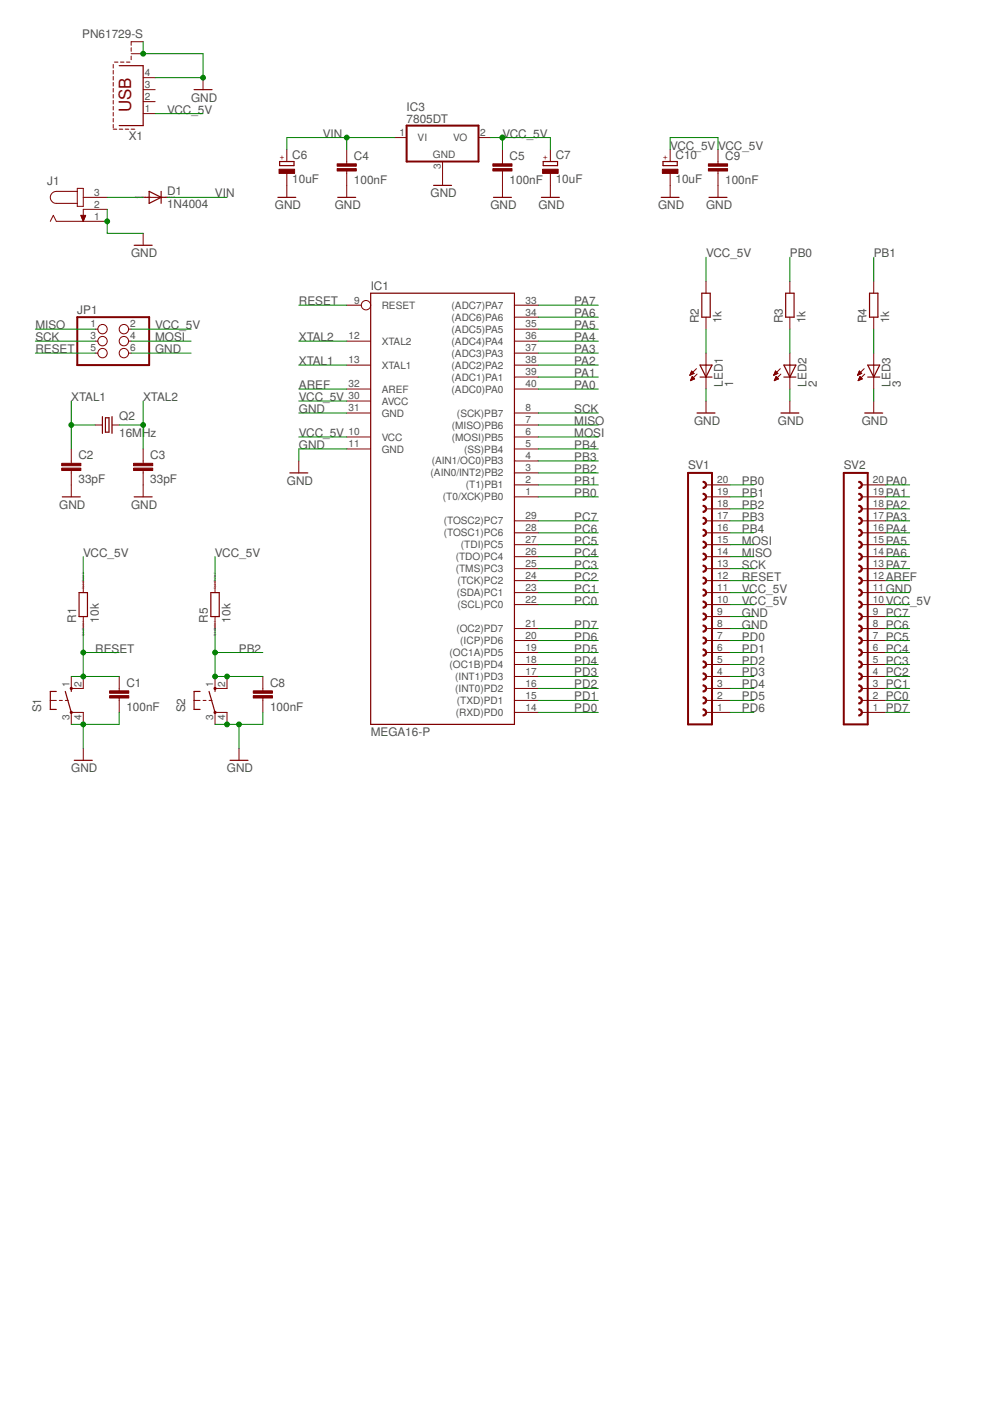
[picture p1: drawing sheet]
<svg xmlns="http://www.w3.org/2000/svg" width="210mm" height="297mm" viewBox="0 0 210 297" stroke-linecap="round" stroke-linejoin="round" font-family="sans-serif">
<g fill="none" stroke="#800000" stroke-width=".25">
<path d="M25.3 13.9h5.1v12.7h-5.1M41.1 19h3.9M59.3 34.2h3v.9h-3zM91.9 39.3h3.8M115.2 34.2h3v.9h-3zM140.6 34.2h3v.9h-3zM28.4 52h3.9M31.6 40.6l2.6 1.2-2.6 1.3zM34.2 40.6v2.5M58.9 41.8h3.8M71.6 41.8h3.8M104.6 41.8h3.8"/>
<path d="M114.8 41.8h3.8M140.2 41.8h3.8M150.3 41.8h3.8M78.6 62.2h30.5v91.4h-30.5zM148.4 77.4h2.6l-1.3 2.5zM148.4 79.9h2.6M148.8 62.2h1.8v5h-1.8zM166.2 79.9h2.5M166.2 77.4h2.5l-1.2 2.5zM166.6 62.2h1.8v5h-1.8zM184 79.9h2.5M184 77.4h2.5l-1.2 2.5z"/>
<path d="M184.4 62.2h1.7v5h-1.7zM21.7 88.3v3.6M22.4 88.6h.7v3h-.7zM23.7 88.3v3.6M147.8 87.6h3.8M165.6 87.6h3.8M183.3 87.6h3.9M13.2 105.3h3.8M28.4 105.3h3.9M61.4 100.3h3.9M16.8 125.6h1.7v5.1h-1.7zM44.7 125.6h1.8v5.1h-1.8z"/>
<path d="M11.9 146.6h-1.2v3.8h1.2M13.8 146.6l1.3 4.4M15.1 146v.6M42.4 146.6h-1.3v3.8h1.3M44.3 146.6l1.3 4.4M45.6 146v.6M15.7 161.2h3.9M48.8 161.2h3.8"/>
</g>
<g fill="none" stroke="#800000" stroke-width=".21">
<path d="M24 13.7v.7M24 14.9v.8M24 16.2v.8M24 17.5v.7M24 18.8v.7M24.3 13.2h.7M25.5 13.2h.8M26.8 13.2h.8M27.8 10.1v.8M27.8 11.9v.8M27.8 11.4h2.6M30.4 8.8h-2.6v.8"/>
<path d="M30.4 19h2.5M30.4 16.5h2.5M43.1 16.5v2.5M16.4 39.9h1.3v3.9h-1.3zM24 20v.8M24 21.3v.8M24 22.6v.7M24 23.8v.8M24 25.1v.8M24 26.4v.7M24 27.4h.8M25.3 27.4h.7"/>
<path d="M26.5 27.4h.8M27.8 27.4h.8M30.4 24.1h2.5M30.4 21.5h2.5M60.8 31.7v2.5M60.8 36.8v5M73.5 31.7v3M73.5 36.3v5.5M83.7 29.2h2.5M93.8 34.2v5.1M101.5 29.2h2.5M106.5 31.7v3"/>
<path d="M106.5 36.3v5.5M116.7 31.7v2.5M116.7 36.8v5M142.1 31.7v2.5M142.1 36.8v5M152.2 31.7v3M152.2 36.3v5.5M10.7 46.9l.6-1.2 .6 1.2h10.8M16.4 40.6h-4.5a1.27 1.27 0 0 0-1.2 1.2 1.27 1.27 0 0 0 1.2 1.3h4.5M17.1 45.7h1.1l-.5 1.2zM17.2 45.8h.9M17.2 45.9h.9"/>
<path d="M17.3 46h.7M17.3 46.1h.7M17.4 46.2h.5M17.4 46.4h.5M17.5 46.5h.3M17.5 46.6h.3M17.6 46.7h.1M17.6 46.8h.1M17.7 41.8h5M22.7 44.4h-5v2.5M30.4 49.5v2.5M30.4 41.8h5"/>
<path d="M149.7 59.6v2.6M167.5 59.6v2.6M185.3 59.6v2.6M20.2 69.8h.5M20.2 72.3h.5M20.2 74.9h.5M27.2 69.8h.6M27.2 72.3h.6M27.2 74.9h.6M73.5 64.7h3.1M73.5 72.3h5.1M73.5 77.4h5.1"/>
<path d="M109.1 64.7h5.1M109.1 67.2h5.1M109.1 69.8h5.1M109.1 72.3h5.1M109.1 74.9h5.1M109.1 77.4h5.1M109.1 79.9h5.1M146.3 79.5h.1M146.3 79.4h.3M146.4 79.3h.5M146.4 79.2h.8M146.5 79.1h.5"/>
<path d="M146.5 78.9h.4M146.6 78.8h.2M146.6 78.7l-.3 .9M146.6 78.7l.6 .5-.9 .4M146.6 78.7h.1M146.7 79.9h.2M146.8 79.8l.5 .5-.9 .4zM147.7 78.2l-1.4 1.4M147.8 79.3l-1.4 1.4M149.7 67.2v2.6M149.7 74.9v7.6M164.1 79.5h.1"/>
<path d="M164.1 79.4h.3M164.2 79.3h.5M164.2 79.2h.7M164.3 79.1h.5M164.3 78.9h.4M164.4 78.8h.1M164.4 78.7h.1M164.4 78.7l-.4 .9M164.4 78.7l.5 .5-.9 .4M164.5 79.9h.1M164.5 79.8l.6 .5-.9 .4zM165.4 78.2l-1.4 1.4"/>
<path d="M165.6 79.3l-1.4 1.4M167.5 67.2v2.6M167.5 74.9v7.6M181.8 79.5h.1M181.9 79.4h.3M181.9 79.3h.6M182 79.2h.7M182.1 79.1h.5M182.1 78.9h.4M182.1 78.8h.2M182.2 78.7h.1M182.2 78.7l-.4 .9"/>
<path d="M182.2 78.7l.5 .5-.9 .4M182.3 79.9h.1M182.3 79.8l.5 .5-.9 .4zM183.2 78.2l-1.4 1.4M183.3 79.3l-1.4 1.4M185.3 67.2v2.6M185.3 74.9v7.6M15.1 95.2v3M15.1 99.8v5.5M20.2 90.1h1.5M23.7 90.1h1.6M30.4 95.2v3"/>
<path d="M30.4 99.8v5.5M63.4 97.7v2.6M73.5 82.5h5.1M73.5 87.6h5.1M73.5 92.6h5.1M73.5 95.2h5.1M73.5 85h5.1M109.1 82.5h5.1M109.1 87.6h5.1M109.1 90.1h5.1M109.1 92.6h5.1M109.1 95.2h5.1"/>
<path d="M109.1 97.7h5.1M146.4 80.6h.2M146.5 80.5h.4M146.5 80.4h.7M146.6 80.3h.6M146.6 80.1h.5M146.7 80h.3M149.7 85v2.6M164.2 80.6h.2M164.3 80.5h.4M164.3 80.4h.7M164.4 80.3h.6"/>
<path d="M164.4 80.1h.5M164.5 80h.2M167.5 85v2.6M182 80.6h.2M182 80.5h.4M182.1 80.4h.6M182.1 80.3h.7M182.2 80.1h.4M182.2 80h.3M185.3 85v2.6M109.1 100.3h5.1M109.1 102.8h5.1"/>
<path d="M109.1 105.3h5.1M109.1 110.4h5.1M109.1 113h5.1M109.1 115.5h5.1M109.1 118h5.1M149.7 102.8h5.1M149.7 105.3h5.1M149.7 110.4h5.1M149.7 113h5.1M149.7 115.5h5.1M149.7 118h5.1M149.7 107.9h5.1"/>
<path d="M182.7 102.8h5.1M182.7 105.3h5.1M182.7 110.4h5.1M182.7 113h5.1M182.7 115.5h5.1M182.7 118h5.1M182.7 107.9h5.1M17.7 123.1v2.5M17.7 130.7v2.6M45.6 123.1v2.5M45.6 130.7v2.6M109.1 120.6h5.1"/>
<path d="M109.1 123.1h5.1M109.1 125.6h5.1M109.1 128.2h5.1M109.1 138.3h5.1M109.1 135.8h5.1M109.1 133.3h5.1M149.7 120.6h5.1M149.7 123.1h5.1M149.7 125.6h5.1M149.7 128.2h5.1M149.7 138.3h5.1M149.7 135.8h5.1"/>
<path d="M149.7 133.3h5.1M149.7 130.7h5.1M182.7 120.6h5.1M182.7 123.1h5.1M182.7 125.6h5.1M182.7 128.2h5.1M182.7 138.3h5.1M182.7 135.8h5.1M182.7 133.3h5.1M182.7 130.7h5.1M10.7 148.5h1.2M12.6 148.5h.6"/>
<path d="M13.8 148.5h.7M15.1 153.6v-2.6h2.6v2.6M15.1 143.4v2.6h2.6v-2.6M17.7 158.7v2.5M25.3 143.4v3.1M25.3 148v3M41.1 148.5h1.3M43.1 148.5h.6M44.3 148.5h.7M45.6 153.6v-2.6h2.5v2.6M45.6 143.4v2.6h2.5v-2.6M50.7 158.7v2.5"/>
<path d="M55.7 143.4v3.1M55.7 148v3M109.1 151h5.1M109.1 148.5h5.1M109.1 146h5.1M109.1 143.4h5.1M109.1 140.9h5.1M149.7 151h5.1M149.7 148.5h5.1M149.7 146h5.1M149.7 143.4h5.1M149.7 140.9h5.1"/>
<path d="M182.7 151h5.1M182.7 148.5h5.1M182.7 146h5.1M182.7 143.4h5.1M182.7 140.9h5.1"/>
<circle cx="21.7" cy="72.3" r=".99"/>
<circle cx="21.7" cy="74.9" r=".99"/>
<circle cx="21.7" cy="69.8" r=".99"/>
<circle cx="26.3" cy="74.9" r=".99"/>
<circle cx="26.3" cy="69.8" r=".99"/>
<circle cx="26.3" cy="72.3" r=".99"/>
<circle cx="77.6" cy="64.7" r=".99"/>
</g>
<g fill="none" stroke="#800000" stroke-width=".42">
<path d="M86.2 26.6h15.3v7.6h-15.3zM16.4 67.2h15.2v10.2h-15.2zM145.9 100.3h5.1v53.3h-5.1zM178.9 100.3h5.1v53.3h-5.1z"/>
<circle cx="15.1" cy="146" r=".13"/>
<circle cx="15.1" cy="151" r=".13"/>
<circle cx="45.6" cy="151" r=".13"/>
<circle cx="45.6" cy="146" r=".13"/>
</g>
<g fill="#800000" stroke="#800000" stroke-width=".21">
<path d="M23.2 147.5h4.1v.5h-4.1z"/>
<path d="M23.2 146.5h4.1v.5h-4.1z"/>
<path d="M13.1 99.3h4v.5h-4z"/>
<path d="M13.1 98.2h4v.5h-4z"/>
<path d="M28.3 99.3h4.1v.5h-4.1z"/>
<path d="M28.3 98.2h4.1v.5h-4.1z"/>
<path d="M71.5 35.8h4v.5h-4z"/>
<path d="M71.5 34.7h4v.5h-4z"/>
<path d="M104.5 35.8h4.1v.5h-4.1z"/>
<path d="M104.5 34.7h4.1v.5h-4.1z"/>
<path d="M59.2 35.9h3.3v.9h-3.3z"/>
<path d="M115 35.9h3.3v.9h-3.3z"/>
<path d="M53.7 147.5h4.1v.5h-4.1z"/>
<path d="M53.7 146.5h4.1v.5h-4.1z"/>
<path d="M150.2 35.8h4.1v.5h-4.1z"/>
<path d="M150.2 34.7h4.1v.5h-4.1z"/>
<path d="M140.4 35.9h3.3v.9h-3.3z"/>
</g>
<g fill="#800000" stroke="#800000" stroke-width=".21">
<path d="M149.1 145.2a.76 .76 0 0 1 .7 .8 .76 .76 0 0 1-.7 .7v-.2a.51 .51 0 0 0 .5-.5 .51 .51 0 0 0-.5-.5z" fill-rule="evenodd"/>
<path d="M149.1 147.7a.76 .76 0 0 1 .7 .8 .76 .76 0 0 1-.7 .8v-.3a.51 .51 0 0 0 .5-.5 .51 .51 0 0 0-.5-.5z" fill-rule="evenodd"/>
<path d="M149.1 150.3a.76 .76 0 0 1 .7 .7 .76 .76 0 0 1-.7 .8v-.2a.51 .51 0 0 0 .5-.6 .51 .51 0 0 0-.5-.5z" fill-rule="evenodd"/>
<path d="M149.1 140.1a.76 .76 0 0 1 .7 .8 .76 .76 0 0 1-.7 .7v-.2a.51 .51 0 0 0 .5-.5 .51 .51 0 0 0-.5-.5z" fill-rule="evenodd"/>
<path d="M149.1 142.7a.76 .76 0 0 1 .7 .7 .76 .76 0 0 1-.7 .8v-.3a.51 .51 0 0 0 .5-.5 .51 .51 0 0 0-.5-.5z" fill-rule="evenodd"/>
<path d="M149.1 132.5a.76 .76 0 0 1 .7 .8 .76 .76 0 0 1-.7 .7v-.2a.51 .51 0 0 0 .5-.5 .51 .51 0 0 0-.5-.5z" fill-rule="evenodd"/>
<path d="M149.1 135a.76 .76 0 0 1 .7 .8 .76 .76 0 0 1-.7 .8v-.3a.51 .51 0 0 0 .5-.5 .51 .51 0 0 0-.5-.5z" fill-rule="evenodd"/>
<path d="M149.1 137.6a.76 .76 0 0 1 .7 .7 .76 .76 0 0 1-.7 .8v-.2a.51 .51 0 0 0 .5-.6 .51 .51 0 0 0-.5-.5z" fill-rule="evenodd"/>
<path d="M149.1 127.4a.76 .76 0 0 1 .7 .8 .76 .76 0 0 1-.7 .7v-.2a.51 .51 0 0 0 .5-.5 .51 .51 0 0 0-.5-.5z" fill-rule="evenodd"/>
<path d="M149.1 130a.76 .76 0 0 1 .7 .7 .76 .76 0 0 1-.7 .8v-.3a.51 .51 0 0 0 .5-.5 .51 .51 0 0 0-.5-.5z" fill-rule="evenodd"/>
<path d="M149.1 119.8a.76 .76 0 0 1 .7 .8 .76 .76 0 0 1-.7 .7v-.2a.51 .51 0 0 0 .5-.5 .51 .51 0 0 0-.5-.5z" fill-rule="evenodd"/>
<path d="M149.1 122.3a.76 .76 0 0 1 .7 .8 .76 .76 0 0 1-.7 .8v-.3a.51 .51 0 0 0 .5-.5 .51 .51 0 0 0-.5-.5z" fill-rule="evenodd"/>
<path d="M149.1 124.9a.76 .76 0 0 1 .7 .7 .76 .76 0 0 1-.7 .8v-.2a.51 .51 0 0 0 .5-.6 .51 .51 0 0 0-.5-.5z" fill-rule="evenodd"/>
<path d="M149.1 114.7a.76 .76 0 0 1 .7 .8 .76 .76 0 0 1-.7 .7v-.2a.51 .51 0 0 0 .5-.5 .51 .51 0 0 0-.5-.5z" fill-rule="evenodd"/>
<path d="M149.1 117.3a.76 .76 0 0 1 .7 .7 .76 .76 0 0 1-.7 .8v-.3a.51 .51 0 0 0 .5-.5 .51 .51 0 0 0-.5-.5z" fill-rule="evenodd"/>
<path d="M149.1 107.1a.76 .76 0 0 1 .7 .8 .76 .76 0 0 1-.7 .7v-.2a.51 .51 0 0 0 .5-.5 .51 .51 0 0 0-.5-.5z" fill-rule="evenodd"/>
<path d="M149.1 109.7a.76 .76 0 0 1 .7 .7 .76 .76 0 0 1-.7 .8v-.3a.51 .51 0 0 0 .5-.5 .51 .51 0 0 0-.5-.5z" fill-rule="evenodd"/>
<path d="M149.1 112.2a.76 .76 0 0 1 .7 .8 .76 .76 0 0 1-.7 .7v-.2a.51 .51 0 0 0 .5-.5 .51 .51 0 0 0-.5-.5z" fill-rule="evenodd"/>
<path d="M149.1 102a.76 .76 0 0 1 .7 .8 .76 .76 0 0 1-.7 .8v-.3a.51 .51 0 0 0 .5-.5 .51 .51 0 0 0-.5-.5z" fill-rule="evenodd"/>
<path d="M149.1 104.6a.76 .76 0 0 1 .7 .7 .76 .76 0 0 1-.7 .8v-.2a.51 .51 0 0 0 .5-.6 .51 .51 0 0 0-.5-.5z" fill-rule="evenodd"/>
<path d="M182.1 145.2a.76 .76 0 0 1 .7 .8 .76 .76 0 0 1-.7 .7v-.2a.51 .51 0 0 0 .5-.5 .51 .51 0 0 0-.5-.5z" fill-rule="evenodd"/>
<path d="M182.1 147.7a.76 .76 0 0 1 .7 .8 .76 .76 0 0 1-.7 .8v-.3a.51 .51 0 0 0 .5-.5 .51 .51 0 0 0-.5-.5z" fill-rule="evenodd"/>
<path d="M182.1 150.3a.76 .76 0 0 1 .7 .7 .76 .76 0 0 1-.7 .8v-.2a.51 .51 0 0 0 .5-.6 .51 .51 0 0 0-.5-.5z" fill-rule="evenodd"/>
<path d="M182.1 140.1a.76 .76 0 0 1 .7 .8 .76 .76 0 0 1-.7 .7v-.2a.51 .51 0 0 0 .5-.5 .51 .51 0 0 0-.5-.5z" fill-rule="evenodd"/>
<path d="M182.1 142.7a.76 .76 0 0 1 .7 .7 .76 .76 0 0 1-.7 .8v-.3a.51 .51 0 0 0 .5-.5 .51 .51 0 0 0-.5-.5z" fill-rule="evenodd"/>
<path d="M182.1 132.5a.76 .76 0 0 1 .7 .8 .76 .76 0 0 1-.7 .7v-.2a.51 .51 0 0 0 .5-.5 .51 .51 0 0 0-.5-.5z" fill-rule="evenodd"/>
<path d="M182.1 135a.76 .76 0 0 1 .7 .8 .76 .76 0 0 1-.7 .8v-.3a.51 .51 0 0 0 .5-.5 .51 .51 0 0 0-.5-.5z" fill-rule="evenodd"/>
<path d="M182.1 137.6a.76 .76 0 0 1 .7 .7 .76 .76 0 0 1-.7 .8v-.2a.51 .51 0 0 0 .5-.6 .51 .51 0 0 0-.5-.5z" fill-rule="evenodd"/>
<path d="M182.1 127.4a.76 .76 0 0 1 .7 .8 .76 .76 0 0 1-.7 .7v-.2a.51 .51 0 0 0 .5-.5 .51 .51 0 0 0-.5-.5z" fill-rule="evenodd"/>
<path d="M182.1 130a.76 .76 0 0 1 .7 .7 .76 .76 0 0 1-.7 .8v-.3a.51 .51 0 0 0 .5-.5 .51 .51 0 0 0-.5-.5z" fill-rule="evenodd"/>
<path d="M182.1 119.8a.76 .76 0 0 1 .7 .8 .76 .76 0 0 1-.7 .7v-.2a.51 .51 0 0 0 .5-.5 .51 .51 0 0 0-.5-.5z" fill-rule="evenodd"/>
<path d="M182.1 122.3a.76 .76 0 0 1 .7 .8 .76 .76 0 0 1-.7 .8v-.3a.51 .51 0 0 0 .5-.5 .51 .51 0 0 0-.5-.5z" fill-rule="evenodd"/>
<path d="M182.1 124.9a.76 .76 0 0 1 .7 .7 .76 .76 0 0 1-.7 .8v-.2a.51 .51 0 0 0 .5-.6 .51 .51 0 0 0-.5-.5z" fill-rule="evenodd"/>
<path d="M182.1 114.7a.76 .76 0 0 1 .7 .8 .76 .76 0 0 1-.7 .7v-.2a.51 .51 0 0 0 .5-.5 .51 .51 0 0 0-.5-.5z" fill-rule="evenodd"/>
<path d="M182.1 117.3a.76 .76 0 0 1 .7 .7 .76 .76 0 0 1-.7 .8v-.3a.51 .51 0 0 0 .5-.5 .51 .51 0 0 0-.5-.5z" fill-rule="evenodd"/>
<path d="M182.1 107.1a.76 .76 0 0 1 .7 .8 .76 .76 0 0 1-.7 .7v-.2a.51 .51 0 0 0 .5-.5 .51 .51 0 0 0-.5-.5z" fill-rule="evenodd"/>
<path d="M182.1 109.7a.76 .76 0 0 1 .7 .7 .76 .76 0 0 1-.7 .8v-.3a.51 .51 0 0 0 .5-.5 .51 .51 0 0 0-.5-.5z" fill-rule="evenodd"/>
<path d="M182.1 112.2a.76 .76 0 0 1 .7 .8 .76 .76 0 0 1-.7 .7v-.2a.51 .51 0 0 0 .5-.5 .51 .51 0 0 0-.5-.5z" fill-rule="evenodd"/>
<path d="M182.1 102a.76 .76 0 0 1 .7 .8 .76 .76 0 0 1-.7 .8v-.3a.51 .51 0 0 0 .5-.5 .51 .51 0 0 0-.5-.5z" fill-rule="evenodd"/>
<path d="M182.1 104.6a.76 .76 0 0 1 .7 .7 .76 .76 0 0 1-.7 .8v-.2a.51 .51 0 0 0 .5-.6 .51 .51 0 0 0-.5-.5z" fill-rule="evenodd"/>
</g>
<g fill="none" stroke="#008000" stroke-width=".21">
<path d="M30.4 8.8v2.6h12.7v5.1h-10.2M32.9 24.1h10.2M73.5 29.2v2.5M83.7 29.2h-22.9v2.5M104 29.2h12.7v2.5M106.5 29.2v2.5M142.1 31.7v-2.5h10.1v2.5M22.7 44.4v5.1h7.7M22.7 41.8h7.7M35.4 41.8h12.7M149.7 54.5v5.1M167.5 54.5v5.1"/>
<path d="M185.3 54.5v5.1M7.5 69.8h12.7M7.5 72.3h12.7M7.5 74.9h12.7M27.8 69.8h12.7M27.8 72.3h12.7M27.8 74.9h12.7M63.4 72.3h10.1M63.4 64.7h10.1M63.4 77.4h10.1M114.2 69.8h12.7M114.2 72.3h12.7"/>
<path d="M114.2 74.9h12.7M114.2 64.7h12.7M114.2 77.4h12.7M114.2 79.9h12.7M114.2 67.2h12.7M149.7 69.8v5.1M167.5 69.8v5.1M185.3 69.8v5.1M15.1 90.1h5.1M15.1 85v10.2M25.3 90.1h5.1M30.4 85v10.2"/>
<path d="M63.4 87.6h10.1M63.4 92.6h10.1M63.4 85h10.1M63.4 82.5h10.1M73.5 95.2h-10.1v2.5M114.2 90.1h12.7M114.2 87.6h12.7M114.2 92.6h12.7M114.2 95.2h12.7M114.2 97.7h12.7M114.2 82.5h12.7M149.7 82.5v2.5"/>
<path d="M167.5 82.5v2.5M185.3 82.5v2.5M17.7 118v5.1M45.6 118v5.1M114.2 118h12.7M114.2 115.5h12.7M114.2 102.8h12.7M114.2 105.3h12.7M114.2 100.3h12.7M114.2 110.4h12.7M114.2 113h12.7M154.8 118h5.1"/>
<path d="M154.8 115.5h5.1M154.8 102.8h5.1M154.8 105.3h5.1M154.8 107.9h5.1M154.8 110.4h5.1M154.8 113h5.1M187.8 118h5.1M187.8 115.5h5.1M187.8 102.8h5.1M187.8 105.3h5.1M187.8 107.9h5.1M187.8 110.4h5.1"/>
<path d="M187.8 113h5.1M17.7 133.3v10.1M17.7 138.3h7.6M45.6 133.3v10.1h10.1M45.6 138.3h10.1M114.2 120.6h12.7M114.2 138.3h12.7M114.2 123.1h12.7M114.2 128.2h12.7M114.2 125.6h12.7M114.2 133.3h12.7M114.2 135.8h12.7"/>
<path d="M154.8 120.6h5.1M154.8 138.3h5.1M154.8 123.1h5.1M154.8 128.2h5.1M154.8 125.6h5.1M154.8 130.7h5.1M154.8 133.3h5.1M154.8 135.8h5.1M187.8 120.6h5.1M187.8 138.3h5.1M187.8 123.1h5.1M187.8 128.2h5.1"/>
<path d="M187.8 125.6h5.1M187.8 130.7h5.1M187.8 133.3h5.1M187.8 135.8h5.1M15.1 143.4h10.2M17.7 153.6v5.1M25.3 151v2.6h-10.2M50.7 153.6v5.1M55.7 151v2.6h-10.1M114.2 143.4h12.7M114.2 151h12.7M114.2 148.5h12.7"/>
<path d="M114.2 140.9h12.7M114.2 146h12.7M154.8 143.4h5.1M154.8 151h5.1M154.8 148.5h5.1M154.8 140.9h5.1M154.8 146h5.1M187.8 143.4h5.1M187.8 151h5.1M187.8 148.5h5.1M187.8 140.9h5.1M187.8 146h5.1"/>
</g>
<g fill="#008000" stroke="#008000" stroke-width=".21">
<circle cx="17.7" cy="143.4" r=".51"/>
<circle cx="17.7" cy="138.3" r=".51"/>
<circle cx="106.5" cy="29.2" r=".51"/>
<circle cx="17.7" cy="153.6" r=".51"/>
<circle cx="50.7" cy="153.6" r=".51"/>
<circle cx="48.1" cy="153.6" r=".51"/>
<circle cx="22.7" cy="46.9" r=".51"/>
<circle cx="30.4" cy="11.4" r=".51"/>
<circle cx="43.1" cy="16.5" r=".51"/>
<circle cx="15.1" cy="90.1" r=".51"/>
<circle cx="30.4" cy="90.1" r=".51"/>
<circle cx="73.5" cy="29.2" r=".51"/>
<circle cx="45.6" cy="143.4" r=".51"/>
<circle cx="45.6" cy="138.3" r=".51"/>
<circle cx="48.1" cy="143.4" r=".51"/>
</g>
<text font-size="3.6" fill="#800000" x="27.8" y="23.8" transform="rotate(-90 27.8 23.8)">USB</text>
<g font-size="2.5" fill="#505050">
<text x="17.4" y="8.1">PN61729-S</text>
<text x="40.5" y="21.5">GND</text>
<text x="86.2" y="23.4">IC3</text>
<text x="27.3" y="29.7">X1</text>
<text x="35.4" y="24.1">VCC_5V</text>
<text x="68.4" y="29.2">VIN</text>
<text x="86.2" y="26">7805DT</text>
<text x="106.5" y="29.2">VCC_5V</text>
<text x="62" y="33.8">C6</text>
<text x="75" y="33.9">C4</text>
<text x="108.1" y="33.9">C5</text>
<text x="117.8" y="33.8">C7</text>
<text x="142.1" y="31.7">VCC_5V</text>
<text x="143.2" y="33.8">C10</text>
<text x="152.2" y="31.7">VCC_5V</text>
<text x="153.8" y="33.9">C9</text>
<text x="10" y="39.3">J1</text>
<text x="35.4" y="41.4">D1</text>
<text x="45.6" y="41.9">VIN</text>
<text x="62" y="38.8">10uF</text>
<text x="75" y="38.9">100nF</text>
<text x="91.3" y="41.9">GND</text>
<text x="108.1" y="38.9">100nF</text>
<text x="117.8" y="38.8">10uF</text>
<text x="143.2" y="38.8">10uF</text>
<text x="153.8" y="38.9">100nF</text>
<text x="35.4" y="44.2">1N4004</text>
<text x="58.3" y="44.4">GND</text>
<text x="71" y="44.4">GND</text>
<text x="104" y="44.4">GND</text>
<text x="114.1" y="44.4">GND</text>
<text x="139.5" y="44.4">GND</text>
<text x="149.7" y="44.4">GND</text>
<text x="27.8" y="54.6">GND</text>
<text x="149.7" y="54.6">VCC_5V</text>
<text x="167.5" y="54.6">PB0</text>
<text x="185.3" y="54.6">PB1</text>
<text x="63.4" y="64.7">RESET</text>
<text x="78.6" y="61.4">IC1</text>
<text x="121.8" y="64.7">PA7</text>
<text x="7.5" y="69.8">MISO</text>
<text x="16.4" y="66.6">JP1</text>
<text x="32.9" y="69.8">VCC_5V</text>
<text x="121.8" y="69.8">PA5</text>
<text x="121.8" y="67.2">PA6</text>
<text x="148.2" y="68.5" transform="rotate(-90 148.2 68.5)">R2</text>
<text x="153" y="68.5" transform="rotate(-90 153 68.5)">1k</text>
<text x="166" y="68.5" transform="rotate(-90 166 68.5)">R3</text>
<text x="170.8" y="68.5" transform="rotate(-90 170.8 68.5)">1k</text>
<text x="183.8" y="68.5" transform="rotate(-90 183.8 68.5)">R4</text>
<text x="188.6" y="68.5" transform="rotate(-90 188.6 68.5)">1k</text>
<text x="7.5" y="72.3">SCK</text>
<text x="7.5" y="74.9">RESET</text>
<text x="32.9" y="72.3">MOSI</text>
<text x="32.9" y="74.9">GND</text>
<text x="63.4" y="77.4">XTAL1</text>
<text x="63.4" y="72.3">XTAL2</text>
<text x="121.8" y="72.3">PA4</text>
<text x="121.8" y="74.9">PA3</text>
<text x="121.8" y="77.4">PA2</text>
<text x="63.4" y="82.5">AREF</text>
<text x="121.8" y="82.5">PA0</text>
<text x="121.8" y="79.9">PA1</text>
<text x="153.3" y="82" transform="rotate(-90 153.3 82)">LED1</text>
<text x="155.4" y="82" transform="rotate(-90 155.4 82)">1</text>
<text x="171" y="82" transform="rotate(-90 171 82)">LED2</text>
<text x="173.2" y="82" transform="rotate(-90 173.2 82)">2</text>
<text x="188.8" y="82" transform="rotate(-90 188.8 82)">LED3</text>
<text x="191" y="82" transform="rotate(-90 191 82)">3</text>
<text x="15.1" y="85">XTAL1</text>
<text x="25.3" y="89.1">Q2</text>
<text x="30.3" y="85">XTAL2</text>
<text x="63.4" y="85">VCC_5V</text>
<text x="63.4" y="87.6">GND</text>
<text x="121.8" y="87.6">SCK</text>
<text x="25.3" y="92.6">16MHz</text>
<text x="63.4" y="92.6">VCC_5V</text>
<text x="63.4" y="95.2">GND</text>
<text x="121.8" y="90.1">MISO</text>
<text x="121.8" y="92.6">MOSI</text>
<text x="121.8" y="95.2">PB4</text>
<text x="147.2" y="90.1">GND</text>
<text x="164.9" y="90.1">GND</text>
<text x="182.7" y="90.1">GND</text>
<text x="16.6" y="97.3">C2</text>
<text x="31.9" y="97.3">C3</text>
<text x="121.8" y="100.3">PB2</text>
<text x="121.8" y="97.7">PB3</text>
<text x="145.9" y="99.5">SV1</text>
<text x="178.9" y="99.5">SV2</text>
<text x="12.6" y="107.9">GND</text>
<text x="16.6" y="102.4">33pF</text>
<text x="27.8" y="107.9">GND</text>
<text x="31.9" y="102.4">33pF</text>
<text x="60.8" y="102.8">GND</text>
<text x="121.8" y="105.3">PB0</text>
<text x="121.8" y="102.8">PB1</text>
<text x="157.3" y="102.8">PB0</text>
<text x="157.3" y="105.3">PB1</text>
<text x="157.3" y="107.9">PB2</text>
<text x="187.8" y="102.8">PA0</text>
<text x="187.8" y="107.9">PA2</text>
<text x="187.8" y="105.3">PA1</text>
<text x="121.8" y="113">PC6</text>
<text x="121.8" y="110.4">PC7</text>
<text x="157.3" y="110.4">PB3</text>
<text x="157.3" y="113">PB4</text>
<text x="187.8" y="113">PA4</text>
<text x="187.8" y="110.4">PA3</text>
<text x="17.7" y="118">VCC_5V</text>
<text x="45.6" y="118">VCC_5V</text>
<text x="121.8" y="118">PC4</text>
<text x="121.8" y="115.5">PC5</text>
<text x="157.3" y="118">MISO</text>
<text x="157.3" y="115.5">MOSI</text>
<text x="187.8" y="115.5">PA5</text>
<text x="187.8" y="118">PA6</text>
<text x="121.8" y="125.7">PC1</text>
<text x="121.8" y="123.1">PC2</text>
<text x="121.8" y="120.6">PC3</text>
<text x="157.3" y="120.6">SCK</text>
<text x="157.3" y="123.1">RESET</text>
<text x="157.3" y="125.7">VCC_5V</text>
<text x="187.8" y="125.7">GND</text>
<text x="187.8" y="123.1">AREF</text>
<text x="187.8" y="120.6">PA7</text>
<text x="121.8" y="128.2">PC0</text>
<text x="157.3" y="128.2">VCC_5V</text>
<text x="157.3" y="130.7">GND</text>
<text x="187.8" y="128.2">VCC_5V</text>
<text x="187.8" y="130.7">PC7</text>
<text x="16.2" y="132" transform="rotate(-90 16.2 132)">R1</text>
<text x="21" y="132" transform="rotate(-90 21 132)">10k</text>
<text x="44.1" y="132" transform="rotate(-90 44.1 132)">R5</text>
<text x="48.9" y="132" transform="rotate(-90 48.9 132)">10k</text>
<text x="121.8" y="135.8">PD6</text>
<text x="121.8" y="133.3">PD7</text>
<text x="157.3" y="133.3">GND</text>
<text x="157.3" y="135.8">PD0</text>
<text x="187.8" y="135.8">PC5</text>
<text x="187.8" y="133.3">PC6</text>
<text x="20.2" y="138.3">RESET</text>
<text x="50.7" y="138.3">PB2</text>
<text x="121.8" y="143.4">PD3</text>
<text x="121.8" y="140.9">PD4</text>
<text x="121.8" y="138.3">PD5</text>
<text x="157.3" y="138.3">PD1</text>
<text x="157.3" y="140.9">PD2</text>
<text x="157.3" y="143.4">PD3</text>
<text x="187.8" y="143.4">PC2</text>
<text x="187.8" y="140.9">PC3</text>
<text x="187.8" y="138.3">PC4</text>
<text x="26.8" y="145.6">C1</text>
<text x="57.3" y="145.6">C8</text>
<text x="121.8" y="148.5">PD1</text>
<text x="121.8" y="146">PD2</text>
<text x="157.3" y="146">PD4</text>
<text x="157.3" y="148.5">PD5</text>
<text x="187.8" y="148.5">PC0</text>
<text x="187.8" y="146">PC1</text>
<text x="8.8" y="151" transform="rotate(-90 8.8 151)">S1</text>
<text x="26.8" y="150.7">100nF</text>
<text x="39.2" y="151" transform="rotate(-90 39.2 151)">S2</text>
<text x="57.3" y="150.7">100nF</text>
<text x="121.8" y="151">PD0</text>
<text x="157.3" y="151">PD6</text>
<text x="187.8" y="151">PD7</text>
<text x="78.6" y="156.1">MEGA16-P</text>
<text x="15.1" y="163.7">GND</text>
<text x="48.1" y="163.7">GND</text>
</g>
<g font-size="2.1" fill="#505050">
<text x="30.7" y="16.1">4</text>
<text x="30.7" y="23.7">1</text>
<text x="30.7" y="21.2">2</text>
<text x="30.7" y="18.6">3</text>
<text x="84.7" y="28.8">1</text>
<text x="88.6" y="29.9">VI</text>
<text x="96.1" y="29.9">VO</text>
<text x="101.8" y="28.8">2</text>
<text x="91.8" y="33.5">GND</text>
<text x="93.5" y="35.8" transform="rotate(-90 93.5 35.8)">3</text>
<text x="20" y="41.5">3</text>
<text x="20" y="44">2</text>
<text x="20" y="46.6">1</text>
<text x="75.1" y="64.4">9</text>
<text x="80.9" y="65.5">RESET</text>
<text x="95.7" y="65.5">(ADC7)PA7</text>
<text x="111.4" y="64.4">33</text>
<text x="19.2" y="69.4">1</text>
<text x="19.2" y="72">3</text>
<text x="27.6" y="69.4">2</text>
<text x="27.6" y="72">4</text>
<text x="73.9" y="72">12</text>
<text x="95.7" y="68">(ADC6)PA6</text>
<text x="95.7" y="70.5">(ADC5)PA5</text>
<text x="111.4" y="66.9">34</text>
<text x="111.4" y="69.4">35</text>
<text x="111.4" y="72">36</text>
<text x="19.2" y="74.5">5</text>
<text x="27.6" y="74.5">6</text>
<text x="73.9" y="77.1">13</text>
<text x="80.9" y="73.1">XTAL2</text>
<text x="95.7" y="73.1">(ADC4)PA4</text>
<text x="95.7" y="75.6">(ADC3)PA3</text>
<text x="111.4" y="74.5">37</text>
<text x="111.4" y="77.1">38</text>
<text x="73.9" y="82.1">32</text>
<text x="80.9" y="83.2">AREF</text>
<text x="80.9" y="78.2">XTAL1</text>
<text x="95.7" y="78.2">(ADC2)PA2</text>
<text x="95.7" y="80.7">(ADC1)PA1</text>
<text x="95.7" y="83.2">(ADC0)PA0</text>
<text x="111.4" y="79.6">39</text>
<text x="111.4" y="82.1">40</text>
<text x="73.9" y="87.2">31</text>
<text x="73.9" y="84.7">30</text>
<text x="80.9" y="88.3">GND</text>
<text x="80.9" y="85.8">AVCC</text>
<text x="96.9" y="88.3">(SCK)PB7</text>
<text x="111.4" y="87.2">8</text>
<text x="111.4" y="89.7">7</text>
<text x="73.9" y="92.3">10</text>
<text x="73.9" y="94.8">11</text>
<text x="80.9" y="93.4">VCC</text>
<text x="80.9" y="95.9">GND</text>
<text x="95.8" y="90.9">(MISO)PB6</text>
<text x="95.8" y="93.4">(MOSI)PB5</text>
<text x="98.4" y="95.9">(SS)PB4</text>
<text x="111.4" y="92.3">6</text>
<text x="111.4" y="94.8">5</text>
<text x="91.3" y="101">(AIN0/INT2)PB2</text>
<text x="91.5" y="98.5">(AIN1/OC0)PB3</text>
<text x="111.4" y="97.4">4</text>
<text x="111.4" y="99.9">3</text>
<text x="93.9" y="106.1">(T0/XCK)PB0</text>
<text x="98.8" y="103.6">(T1)PB1</text>
<text x="111.4" y="102.4">2</text>
<text x="111.4" y="105">1</text>
<text x="152" y="107.5">18</text>
<text x="152" y="105">19</text>
<text x="152" y="102.4">20</text>
<text x="185" y="107.5">18</text>
<text x="185" y="105">19</text>
<text x="185" y="102.4">20</text>
<text x="94.1" y="111.2">(TOSC2)PC7</text>
<text x="94.1" y="113.7">(TOSC1)PC6</text>
<text x="111.4" y="110.1">29</text>
<text x="111.4" y="112.6">28</text>
<text x="152" y="112.6">16</text>
<text x="152" y="110.1">17</text>
<text x="185" y="112.6">16</text>
<text x="185" y="110.1">17</text>
<text x="96.6" y="118.8">(TDO)PC4</text>
<text x="97.7" y="116.3">(TDI)PC5</text>
<text x="111.4" y="115.1">27</text>
<text x="111.4" y="117.7">26</text>
<text x="152" y="117.7">14</text>
<text x="152" y="115.1">15</text>
<text x="185" y="117.7">14</text>
<text x="185" y="115.1">15</text>
<text x="96.6" y="121.3">(TMS)PC3</text>
<text x="97" y="123.9">(TCK)PC2</text>
<text x="111.4" y="120.2">25</text>
<text x="111.4" y="122.8">24</text>
<text x="111.4" y="125.3">23</text>
<text x="152" y="125.3">11</text>
<text x="152" y="122.8">12</text>
<text x="152" y="120.2">13</text>
<text x="185" y="125.3">11</text>
<text x="185" y="122.8">12</text>
<text x="185" y="120.2">13</text>
<text x="96.8" y="126.4">(SDA)PC1</text>
<text x="97" y="129">(SCL)PC0</text>
<text x="111.4" y="127.8">22</text>
<text x="152" y="130.4">9</text>
<text x="152" y="127.8">10</text>
<text x="185" y="130.4">9</text>
<text x="185" y="127.8">10</text>
<text x="96.8" y="134">(OC2)PD7</text>
<text x="97.6" y="136.6">(ICP)PD6</text>
<text x="111.4" y="138">19</text>
<text x="111.4" y="135.5">20</text>
<text x="111.4" y="132.9">21</text>
<text x="152" y="138">6</text>
<text x="152" y="135.5">7</text>
<text x="152" y="132.9">8</text>
<text x="185" y="138">6</text>
<text x="185" y="135.5">7</text>
<text x="185" y="132.9">8</text>
<text x="95.3" y="141.7">(OC1B)PD4</text>
<text x="95.3" y="139.1">(OC1A)PD5</text>
<text x="111.4" y="143.1">17</text>
<text x="111.4" y="140.5">18</text>
<text x="152" y="143.1">4</text>
<text x="152" y="140.5">5</text>
<text x="185" y="143.1">4</text>
<text x="185" y="140.5">5</text>
<text x="14.8" y="145.6" transform="rotate(-90 14.8 145.6)">1</text>
<text x="17.3" y="145.6" transform="rotate(-90 17.3 145.6)">2</text>
<text x="45.2" y="145.6" transform="rotate(-90 45.2 145.6)">1</text>
<text x="47.8" y="145.6" transform="rotate(-90 47.8 145.6)">2</text>
<text x="96.5" y="146.7">(INT0)PD2</text>
<text x="96.5" y="144.2">(INT1)PD3</text>
<text x="96.9" y="149.3">(TXD)PD1</text>
<text x="111.4" y="148.2">15</text>
<text x="111.4" y="145.6">16</text>
<text x="152" y="148.2">2</text>
<text x="152" y="145.6">3</text>
<text x="185" y="148.2">2</text>
<text x="185" y="145.6">3</text>
<text x="14.8" y="152.6" transform="rotate(-90 14.8 152.6)">3</text>
<text x="17.3" y="152.6" transform="rotate(-90 17.3 152.6)">4</text>
<text x="45.2" y="152.6" transform="rotate(-90 45.2 152.6)">3</text>
<text x="47.8" y="152.6" transform="rotate(-90 47.8 152.6)">4</text>
<text x="96.6" y="151.8">(RXD)PD0</text>
<text x="111.4" y="150.7">14</text>
<text x="152" y="150.7">1</text>
<text x="185" y="150.7">1</text>
</g>
<g font-size="1.8" fill="#800000">
<text x="60.2" y="33.8" transform="rotate(-90 60.2 33.8)">+</text>
<text x="116.1" y="33.8" transform="rotate(-90 116.1 33.8)">+</text>
<text x="141.5" y="33.8" transform="rotate(-90 141.5 33.8)">+</text>
</g>
<g font-size=".6" fill="#800080">
<text x="28.7" y="42">SpiceOrder</text>
<text x="31.7" y="42">1</text>
<text x="33.8" y="42">SpiceOrder 2</text>
<text x="17.8" y="124.8" transform="rotate(-90 17.8 124.8)">SpiceOrder 2</text>
<text x="45.8" y="124.8" transform="rotate(-90 45.8 124.8)">SpiceOrder 2</text>
<text x="17.8" y="134.9" transform="rotate(-90 17.8 134.9)">SpiceOrder 1</text>
<text x="45.8" y="134.9" transform="rotate(-90 45.8 134.9)">SpiceOrder 1</text>
</g>
</svg>
